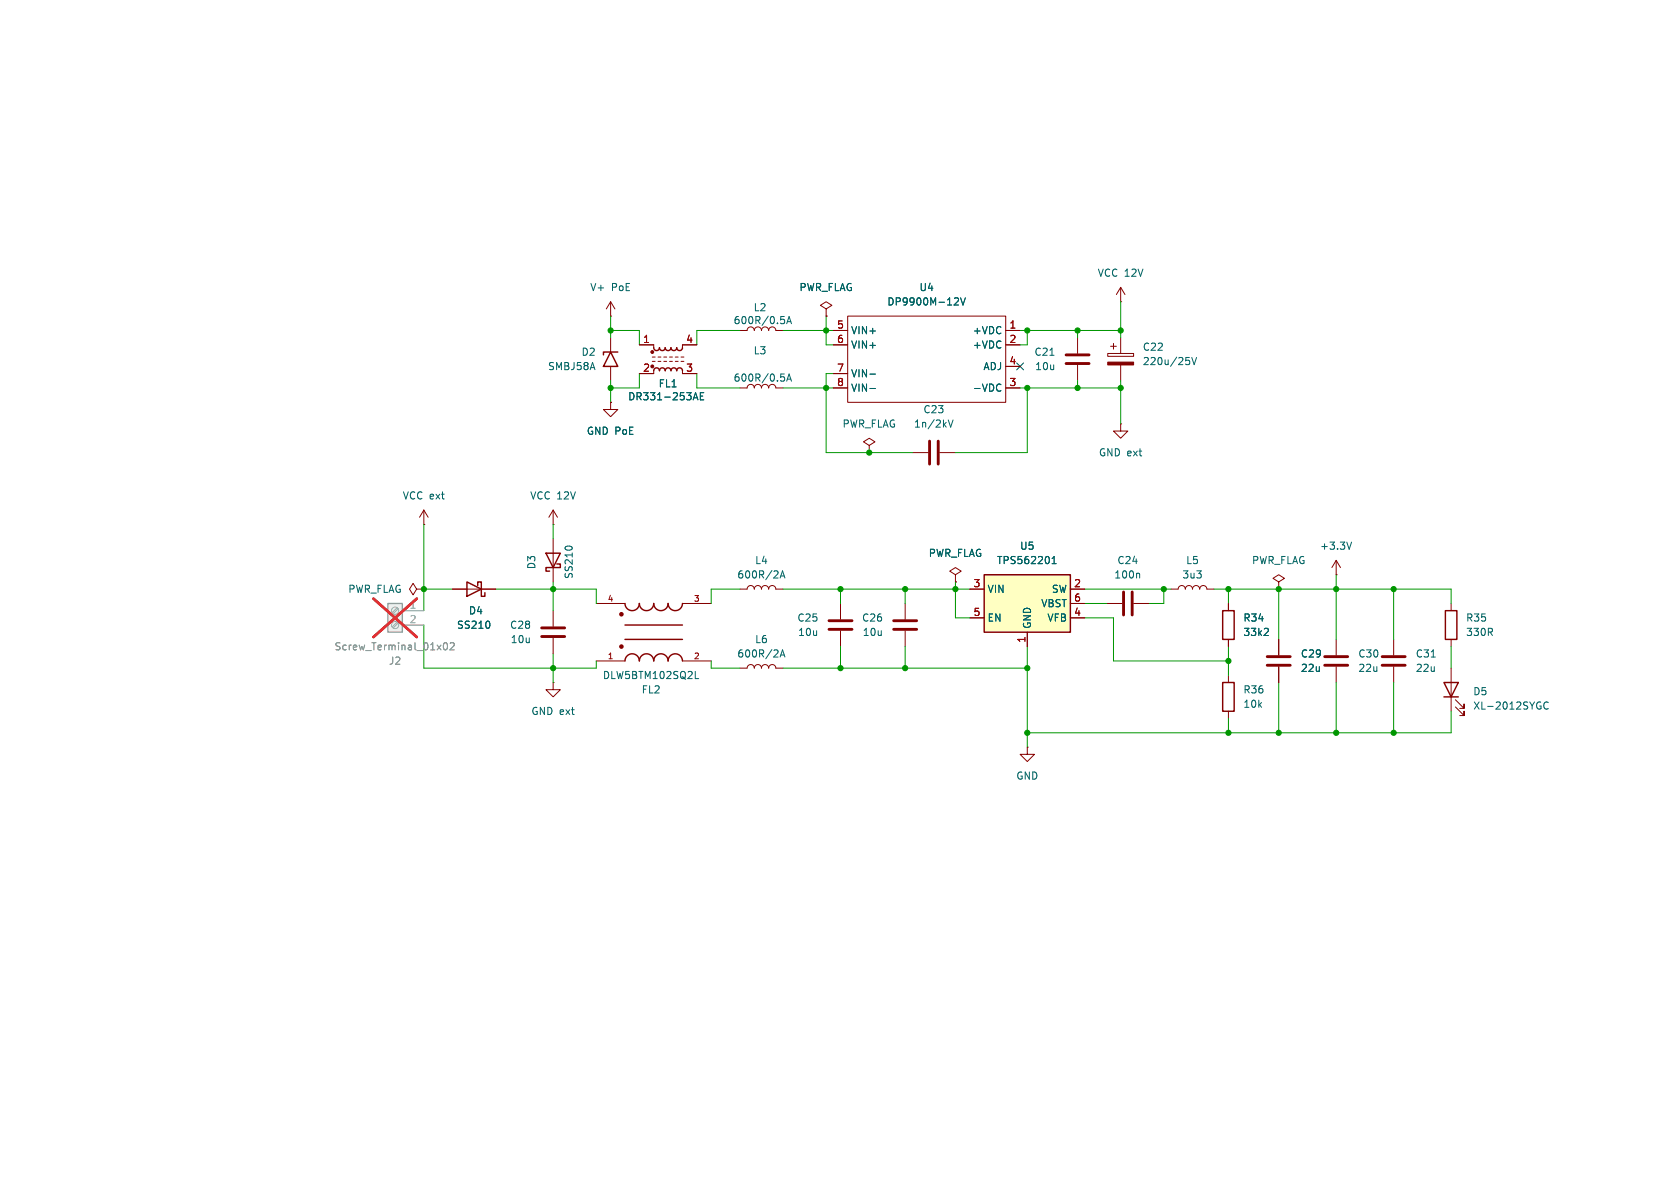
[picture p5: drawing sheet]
<svg xmlns="http://www.w3.org/2000/svg" width="297mm" height="210mm" viewBox="0 0 297 210" stroke-linecap="round" stroke-linejoin="round" font-family="sans-serif">
<path d="M188.5 62.7h4M188.5 64.3h4M146.6 109.7h4M146.6 111.3h4M158 109.7h4.1M158 111.3h4.1M198.6 104.6v4.1M200.2 104.6v4.1M224 116.1h4.1M224 117.6h4.1" fill="none" stroke="#840000" stroke-width=".51"/>
<g fill="none" stroke="#840000" stroke-width=".18">
<path d="M190.5 59.7v2.8M198.1 53.3h.1M198.1 50.8v2.5M198.1 59.7v2.8M198.1 50.8l-.7 1.3M198.1 50.8l.8 1.3M190.5 64.5v2.8M195.8 62.5h4.6v.5h-4.6zM196.3 61.2h1.1M196.8 60.7v1M198.1 74.9v1.3h1.3l-1.3 1.3-1.3-1.3h1.3M198.1 74.9h.1"/>
<path d="M198.1 64.5v2.8M236.2 99.1l-.7 1.2M236.2 99.1l.8 1.2M236.2 99.1v2.5M130.8 118.1h1.3a.64 .64 0 0 1 .6-.6 .64 .64 0 0 1 .6 .6 .64 .64 0 0 1 .7-.6 .64 .64 0 0 1 .6 .6 .64 .64 0 0 1 .7-.6 .64 .64 0 0 1 .6 .6 .64 .64 0 0 1 .6-.6 .64 .64 0 0 1 .7 .6h1.2M148.6 106.7v2.8M148.6 111.5v2.8M160 106.7v2.8M160 111.5v2.8M168.9 101.6l1-.6-1-.7-1 .7 1 .6v1.3M168.9 102.9h.1M195.6 106.7h2.8"/>
<path d="M200.4 106.7h2.8M207 104.1h1.3a.64 .64 0 0 1 .6-.6 .64 .64 0 0 1 .6 .6 .64 .64 0 0 1 .7-.6 .64 .64 0 0 1 .6 .6 .64 .64 0 0 1 .7-.6 .64 .64 0 0 1 .6 .6 .64 .64 0 0 1 .6-.6 .64 .64 0 0 1 .7 .6h1.2M217.2 119.4v1.3M226.1 113v2.8M226.1 117.9v2.8M236.2 101.6h.1M181.6 132.1v1.3h1.3l-1.3 1.2-1.3-1.2h1.3M181.6 132.1h.1M217.2 125.7v1.3"/>
</g>
<path d="M185.6 62.8h.7M209.7 63.2h.6M210.1 63.7l.2 .2v.3l-.2 .3M210.7 63.2l.4 1.3 .4-1.3M238.9 95.8l-.4 1.3M137.9 116.1l.4-1.2 .5 1.2M138 115.8h.6M201.3 101.3l.2 .2v.7" fill="none" stroke="#006464" stroke-width=".18"/>
<path d="M216.2 120.7h2v5h-2z" fill="none" stroke="#840000" stroke-width=".25"/>
<path d="M195.8 64h4.6v.5h-4.6z" fill="#840000" stroke="#840000" stroke-width=".18"/>
<path d="M174 101.6h15.2v10.2h-15.2z" fill="#ffffc2"/>
<g fill="none" stroke="#840000" stroke-width=".25">
<path d="M107.9 62.2l1.3 2.6h-2.5zM109.2 62.2h-2.5v.5M96.5 97.8h2.6l-1.3 2.5zM98.4 99.7h.7v.6h-2.6v.7h.7M110.5 116.8a1.27 1.27 0 0 1 1.3-1.2 1.27 1.27 0 0 1 1.2 1.2 1.27 1.27 0 0 1 1.3-1.2 1.27 1.27 0 0 1 1.3 1.2 1.27 1.27 0 0 1 1.2-1.2 1.27 1.27 0 0 1 1.3 1.2 1.27 1.27 0 0 1 1.3-1.2 1.27 1.27 0 0 1 1.2 1.2M110.5 106.7a1.27 1.27 0 0 0 1.3 1.2 1.27 1.27 0 0 0 1.2-1.2 1.27 1.27 0 0 0 1.3 1.2 1.27 1.27 0 0 0 1.3-1.2 1.27 1.27 0 0 0 1.2 1.2 1.27 1.27 0 0 0 1.3-1.2 1.27 1.27 0 0 0 1.3 1.2 1.27 1.27 0 0 0 1.2-1.2M110.5 110.5h10.1M110.5 113h10.1M174 101.6h15.2v10.2h-15.2zM216.2 108h2v5h-2zM255.5 108h2.1v5h-2.1zM255.3 120.7h2.5l-1.3 2.5z"/>
<path d="M255.3 123.2h2.5"/>
</g>
<g fill="none" stroke="#840000" stroke-width=".18">
<path d="M107.9 55.9h.1M107.9 53.3l-.7 1.3M107.9 53.3l.8 1.3M107.9 53.3v2.6M107.9 59.7v2.5M107.9 64.8v2.5M130.8 68.6h1.3a.64 .64 0 0 1 .6-.7 .64 .64 0 0 1 .6 .7 .64 .64 0 0 1 .7-.7 .64 .64 0 0 1 .6 .7 .64 .64 0 0 1 .7-.7 .64 .64 0 0 1 .6 .7 .64 .64 0 0 1 .6-.7 .64 .64 0 0 1 .7 .7h1.2M153.7 78.7l1-.6-1-.6-1 .6 1 .6v1.3M97.8 92.7h.1M97.8 90.2l-.8 1.2M97.8 90.2l.8 1.2M97.8 90.2v2.5"/>
<path d="M97.8 95.3v7.6M153.7 80h.1M97.8 108v2.7M97.8 112.8v2.8M105.4 106.7h5.1M105.4 116.8h5.1M120.6 106.7h5.1M120.6 116.8h5.1M130.8 104.1h1.3a.64 .64 0 0 1 .6-.6 .64 .64 0 0 1 .6 .6 .64 .64 0 0 1 .7-.6 .64 .64 0 0 1 .6 .6 .64 .64 0 0 1 .7-.6 .64 .64 0 0 1 .6 .6 .64 .64 0 0 1 .6-.6 .64 .64 0 0 1 .7 .6h1.2M171.4 104.1h2.6M171.4 109.2h2.6M181.6 111.8v2.5"/>
<path d="M189.2 104.1h2.6M189.2 109.2h2.6M189.2 106.7h2.6M217.2 106.7v1.3M217.2 113v1.3M226.1 102.9l1-.7-1-.6-1.1 .6 1.1 .7v1.2M226.1 104.1h.1M236.2 113v2.8M236.2 117.9v2.8M246.4 113v2.8M246.4 117.9v2.8M256.5 106.7v1.3"/>
<path d="M256.5 113v1.3M256.5 118.1v7.6M97.8 120.7v1.2h1.3l-1.3 1.3-1.3-1.3h1.3M97.8 120.7h.1M257.3 125l1.5 1.5v-.8v.8h-.7M257.3 123.7l1.5 1.5v-.7v.7h-.7"/>
</g>
<g fill="none" stroke="#006464" stroke-width=".18">
<path d="M138 66.1h.7M138.5 66.6l.2 .2v.3l-.2 .3M139.1 67.4l.4-1.3 .4 1.3M139.2 67h.6M100.1 96.6h.8M186 99.6h.7M186 98.7l.4-.3v1.2M122.9 120h.6M137.9 102.2l.4-1.3 .5 1.3M138 101.8h.6M224 111.1l.2 .2v.3l-.8 .7h.8M253 116.1h.7"/>
<path d="M273.7 124.2a.6 .6 0 0 0-.8 .4 .6 .6 0 0 0 .6 .8l.2-.2"/>
</g>
<path d="M95.8 111h4M95.8 112.5h4M234.2 116.1h4.1M234.2 117.6h4.1M244.3 116.1h4.1M244.3 117.6h4.1" fill="none" stroke="#840000" stroke-width=".51"/>
<g fill="none" stroke="#840000" stroke-width=".41">
<circle cx="109.9" cy="114.3" r=".2"/>
<circle cx="109.9" cy="108.6" r=".2"/>
</g>
<path d="M68.6 106.7h2.5v5.1h-2.5z" fill="#f0f0f0"/>
<path d="M68.6 106.7h2.5v5.1h-2.5z" fill="none" stroke="#a1a1a1" stroke-width=".25"/>
<g fill="none" stroke="#a1a1a1" stroke-width=".18">
<path d="M70.2 107.4l-.9 .9M70.2 110l-.9 .8M70.4 107.6l-.9 .9M70.4 110.2l-.9 .8M71.1 108h3.8M71.1 110.5h3.8"/>
<circle cx="69.8" cy="107.9" r=".63"/>
<circle cx="69.8" cy="110.5" r=".63"/>
</g>
<path d="M78.6 113.7l.1-.1a.68 .68 0 0 1 .4 .6 .68 .68 0 0 1-.4 .7 .84 .84 0 0 1-.1-1.2zM79.6 113.7l.5-.1 .2 .4-.8 .9h.8" fill="none" stroke="#989898" stroke-width=".18"/>
<path d="M66 105.8l7.7 6.8M73.7 105.8l-7.7 6.8" fill="none" stroke="#e12e31" stroke-width=".46"/>
<g fill="none" stroke="#840000" stroke-width=".18">
<path d="M130.8 58.4h1.3a.64 .64 0 0 1 .6-.6 .64 .64 0 0 1 .6 .6 .64 .64 0 0 1 .7-.6 .64 .64 0 0 1 .6 .6 .64 .64 0 0 1 .7-.6 .64 .64 0 0 1 .6 .6 .64 .64 0 0 1 .6-.6 .64 .64 0 0 1 .7 .6h1.2M146 54.6l1.1-.6-1.1-.7-1 .7 1 .6v1.3M146 55.9h.1M147.3 58.4h2.6M149.9 55.9h27.9v15.2h-27.9zM177.8 58.4h2.5M107.9 71.1v1.3h1.3l-1.3 1.3-1.2-1.3h1.2M107.9 71.1h.1M113 61h2.6v.5M115.3 63.1h.5M115.3 63.9h.5M115.6 65.5v.5h-2.6"/>
<path d="M116.3 63.1h.5M116.3 63.9h.5M117.3 63.1h.6M117.3 63.9h.6M118.4 63.1h.5M118.4 63.9h.5M119.4 63.1h.5M119.4 63.9h.5M120.4 63.1h.5M120.4 63.9h.5M120.6 65.5v.5h2.6M123.2 61h-2.6v.5"/>
<path d="M147.3 61h2.6M147.3 66h2.6M147.3 68.6h2.6M177.8 61h2.5M177.8 68.6h2.5M177.8 64.8h2.5M74.9 92.7h.1M74.9 90.2l-.7 1.2M74.9 90.2l.8 1.2M74.9 90.2v2.5M161.3 80h2.8M166.1 80h2.8"/>
<path d="M73.7 104.1l-.7-1-.6 1 .6 1.1 .7-1.1h1.2M74.9 104.1h.1M80 104.1h7.6M168.9 102.9h.1M171.4 104.1h2.6M171.4 109.2h2.6M181.6 111.8v2.5M189.2 104.1h2.6M189.2 109.2h2.6M189.2 106.7h2.6M217.2 106.7v1.3M217.2 113v1.3"/>
<path d="M226.1 113v2.8M226.1 117.9v2.8"/>
</g>
<g fill="#840000" stroke="#840000" stroke-width=".18">
<circle cx="115.3" cy="62.2" r=".25"/>
<circle cx="115.3" cy="64.8" r=".25"/>
</g>
<path d="M115.6 61.5l.1 .3 .4 .2 .3-.2 .2-.3 .1 .3 .3 .2 .4-.1 .2-.4 .1 .3 .3 .2 .4-.1 .2-.4 .2 .4 .4 .1 .3-.2 .1-.3 .2 .3 .4 .2 .3-.2 .1-.3M115.6 65.5l.1-.3 .4-.2 .3 .2 .2 .3 .1-.3 .3-.2 .4 .1 .2 .4 .2-.4 .4-.1 .3 .2 .1 .3 .2-.4 .4-.1 .3 .2 .1 .3 .2-.4 .4-.1 .3 .2 .1 .3M82.5 102.9l2.6 1.2-2.6 1.3zM84.5 103.5v-.6h.6v2.5h.6v-.6" fill="none" stroke="#840000" stroke-width=".25"/>
<g fill="none" stroke="#006464" stroke-width=".18">
<path d="M138 56h.7M138.5 56.4l.2 .3v.3l-.2 .2M139.1 57.2l.4-1.2 .4 1.2M139.2 56.9h.6M168.9 52.6l.4 .1 .2 .3-.8 .9h.8M169.8 52.6l.4 1.3 .5-1.3M122.5 70.7l.5-1.3 .4 1.3M122.7 70.3h.6M123.8 70h.4M124.4 69.4h-.6v1.3h.6M153.8 66.1h1M153.8 68.7h1"/>
<path d="M167.6 74.2l.5 1.3 .4-1.3M176.7 67.9l.2 .1M176.9 69l-.2 .2M186 99.6h.7M186 98.7l.4-.3v1.2M86.5 110v.8M224 111.1l.2 .2v.3l-.8 .7h.8"/>
</g>
<path d="M164.3 78v4M165.9 78v4" fill="none" stroke="#840000" stroke-width=".51"/>
<g fill="none" stroke="#009600" stroke-width=".18">
<path d="M107.9 58.4h5.1v2.6M107.9 55.9v3.8M130.8 58.4h-7.6v2.6M138.4 58.4h8.9M146 55.9v5.1h1.3M180.3 58.4h17.8M181.6 58.4v2.6h-1.3M190.5 58.4v1.3M198.1 53.3v6.4M107.9 67.3v3.8M113 66v2.6h-5.1M123.2 66v2.6h7.6"/>
<path d="M138.4 68.6h8.9M147.3 66h-1.3v14h15.3M180.3 68.6h17.8M181.6 68.6v11.4h-12.7M190.5 67.3v1.3M198.1 67.3v7.6M74.9 92.7v15.3M97.8 92.7v2.6M74.9 110.5v7.6h30.5v-1.3M74.9 104.1h5.1M87.6 104.1h17.8v2.6M97.8 102.9v5.1"/>
<path d="M97.8 115.6v5.1M125.7 116.8v1.3h5.1M130.8 104.1h-5.1v2.6M138.4 118.1h43.2M138.4 104.1h33M148.6 104.1v2.6M148.6 114.3v3.8M160 104.1v2.6M160 114.3v3.8M168.9 102.9v6.3h2.5M181.6 114.3v17.8M191.8 109.2h5v7.6h20.4"/>
<path d="M191.8 104.1h15.2M191.8 106.7h3.8M205.7 104.1v2.6h-2.5M214.6 104.1h41.9v2.6M217.2 104.1v2.6M217.2 114.3v5.1M226.1 104.1v8.9M236.2 101.6v11.4M246.4 104.1v8.9M256.5 114.3v3.8M217.2 127v2.5M226.1 120.7v8.8"/>
<path d="M236.2 120.7v8.8M246.4 120.7v8.8M256.5 125.7v3.8h-74.9"/>
</g>
<path d="M179.7 64.2l1.2 1.2M180.9 64.2l-1.2 1.2" fill="none" stroke="#000084" stroke-width=".18"/>
<g fill="#009600" stroke="#009600" stroke-width=".18">
<circle cx="181.6" cy="58.4" r=".46"/>
<circle cx="190.5" cy="68.6" r=".46"/>
<circle cx="198.1" cy="68.6" r=".46"/>
<circle cx="217.2" cy="129.5" r=".46"/>
<circle cx="181.6" cy="68.6" r=".46"/>
<circle cx="198.1" cy="58.4" r=".46"/>
<circle cx="190.5" cy="58.4" r=".46"/>
<circle cx="181.6" cy="118.1" r=".46"/>
<circle cx="181.6" cy="129.5" r=".46"/>
<circle cx="160" cy="118.1" r=".46"/>
<circle cx="160" cy="104.1" r=".46"/>
<circle cx="148.6" cy="118.1" r=".46"/>
<circle cx="168.9" cy="104.1" r=".46"/>
<circle cx="148.6" cy="104.1" r=".46"/>
<circle cx="217.2" cy="104.1" r=".46"/>
<circle cx="205.7" cy="104.1" r=".46"/>
<circle cx="246.4" cy="129.5" r=".46"/>
<circle cx="236.2" cy="129.5" r=".46"/>
<circle cx="236.2" cy="104.1" r=".46"/>
<circle cx="246.4" cy="104.1" r=".46"/>
<circle cx="226.1" cy="129.5" r=".46"/>
<circle cx="217.2" cy="116.8" r=".46"/>
<circle cx="226.1" cy="104.1" r=".46"/>
<circle cx="97.8" cy="104.1" r=".46"/>
<circle cx="97.8" cy="118.1" r=".46"/>
<circle cx="107.9" cy="58.4" r=".46"/>
<circle cx="74.9" cy="104.1" r=".46"/>
<circle cx="107.9" cy="68.6" r=".46"/>
<circle cx="153.7" cy="80" r=".46"/>
<circle cx="146" cy="68.6" r=".46"/>
<circle cx="146" cy="58.4" r=".46"/>
</g>
<g font-size="1.8" fill="#006464">
<text x="104.3" y="51.7">V+</text>
<text x="108.1" y="51.7">PoE</text>
<text x="141.2" y="51.7">PWR_FLAG</text>
<text x="162.5" y="51.7">U4</text>
<text x="194" y="49.1">VCC 12V</text>
<text x="129.6" y="57.5">600R/0.5A</text>
<text x="133.1" y="55.2">L2</text>
<text x="150.4" y="59.3">VIN+</text>
<text x="156.8" y="54.2">DP9900M-12V</text>
<text x="171.9" y="59.3">+VDC</text>
<text x="96.8" y="65.6">SMBJ58A</text>
<text x="102.7" y="63.1">D2</text>
<text x="133.1" y="62.8">L3</text>
<text x="150.4" y="61.8">VIN+</text>
<text x="171.9" y="61.8">+VDC</text>
<text x="173.8" y="65.6">ADJ</text>
<text x="182.8" y="63.1">C21</text>
<text x="182.9" y="65.6">10u</text>
<text x="201.9" y="62.2">C22</text>
<text x="201.9" y="64.7">220u/25V</text>
<text x="111" y="71">DR331-253AE</text>
<text x="116.3" y="68.7">FL1</text>
<text x="129.6" y="67.7">600R/0.5A</text>
<text x="150.4" y="66.9">VIN-</text>
<text x="150.4" y="69.4">VIN-</text>
<text x="171.9" y="69.4">-VDC</text>
<text x="103.6" y="77.1">GND PoE</text>
<text x="148.9" y="75.8">PWR_FLAG</text>
<text x="161.5" y="75.8">1n/2kV</text>
<text x="163.2" y="73.3">C23</text>
<text x="194.2" y="80.9">GND ext</text>
<text x="71.1" y="88.5">VCC ext</text>
<text x="93.6" y="88.5">VCC 12V</text>
<text x="94.8" y="100.7" transform="rotate(-90 94.8 100.7)">D3</text>
<text x="133.4" y="99.9">L4</text>
<text x="164.1" y="98.7">PWR_FLAG</text>
<text x="176.2" y="99.9">TPS562201</text>
<text x="180.2" y="97.4">U5</text>
<text x="197.4" y="99.9">C24</text>
<text x="209.6" y="99.9">L5</text>
<text x="221.2" y="99.9">PWR_FLAG</text>
<text x="233.3" y="97.4">+3.3V</text>
<text x="61.5" y="105">PWR_FLAG</text>
<text x="101.4" y="102.4" transform="rotate(-90 101.4 102.4)">SS210</text>
<text x="130.3" y="102.5">600R/2A</text>
<text x="174.5" y="105">VIN</text>
<text x="184" y="107.5">VBST</text>
<text x="185.9" y="105">SW</text>
<text x="196.9" y="102.5">100n</text>
<text x="208.9" y="102.5">3u3</text>
<text x="80.7" y="111.4">SS210</text>
<text x="82.8" y="108.8">D4</text>
<text x="90.1" y="111.4">C28</text>
<text x="90.2" y="113.9">10u</text>
<text x="133.4" y="113.9">L6</text>
<text x="140.9" y="110.1">C25</text>
<text x="141" y="112.6">10u</text>
<text x="152.3" y="110.1">C26</text>
<text x="152.4" y="112.6">10u</text>
<text x="174.5" y="110.1">EN</text>
<text x="182.5" y="111.3" transform="rotate(-90 182.5 111.3)">GND</text>
<text x="185.1" y="110.1">VFB</text>
<text x="219.7" y="110.1">R34</text>
<text x="219.7" y="112.6">33k2</text>
<text x="259.1" y="112.6">330R</text>
<text x="259.1" y="110.1">R35</text>
<text x="130.3" y="116.4">600R/2A</text>
<text x="229.9" y="116.4">C29</text>
<text x="229.9" y="119">22u</text>
<text x="240" y="116.4">C30</text>
<text x="240" y="119">22u</text>
<text x="250.2" y="116.4">C31</text>
<text x="250.2" y="119">22u</text>
<text x="106.5" y="120.2">DLW5BTM102SQ2L</text>
<text x="113.3" y="122.8">FL2</text>
<text x="219.7" y="125.3">10k</text>
<text x="219.7" y="122.8">R36</text>
<text x="260.4" y="123.1">D5</text>
<text x="260.4" y="125.6">XL-2012SYGC</text>
<text x="93.8" y="126.6">GND ext</text>
<text x="179.6" y="138">GND</text>
</g>
<g font-size="1.8" fill="#a90000">
<text x="147.9" y="58.2">5</text>
<text x="178.4" y="58.2">1</text>
<text x="113.6" y="60.7">1</text>
<text x="113.6" y="65.8">2</text>
<text x="121.2" y="60.7">4</text>
<text x="121.2" y="65.8">3</text>
<text x="147.9" y="60.7">6</text>
<text x="147.9" y="65.8">7</text>
<text x="178.4" y="60.7">2</text>
<text x="178.4" y="64.5">4</text>
<text x="147.9" y="68.3">8</text>
<text x="178.4" y="68.3">3</text>
<text x="172" y="103.9">3</text>
<text x="189.8" y="103.9">2</text>
<text x="189.8" y="106.4">6</text>
<text x="172" y="109">5</text>
<text x="181.4" y="113.7" transform="rotate(-90 181.4 113.7)">1</text>
<text x="189.8" y="109">4</text>
</g>
<g font-size="1.8" fill="#aaa">
<text x="72.3" y="107.7">1</text>
<text x="72.3" y="110.2">2</text>
</g>
<g font-size="1.8" fill="#989898">
<text x="59" y="115.2">Screw_Terminal_01x02</text>
<text x="68.7" y="117.7">J2</text>
</g>
<g font-size="1.4" fill="#a90000">
<text x="107.3" y="106.4">4</text>
<text x="122.6" y="106.4">3</text>
<text x="107.3" y="116.6">1</text>
<text x="122.6" y="116.6">2</text>
</g>
</svg>
